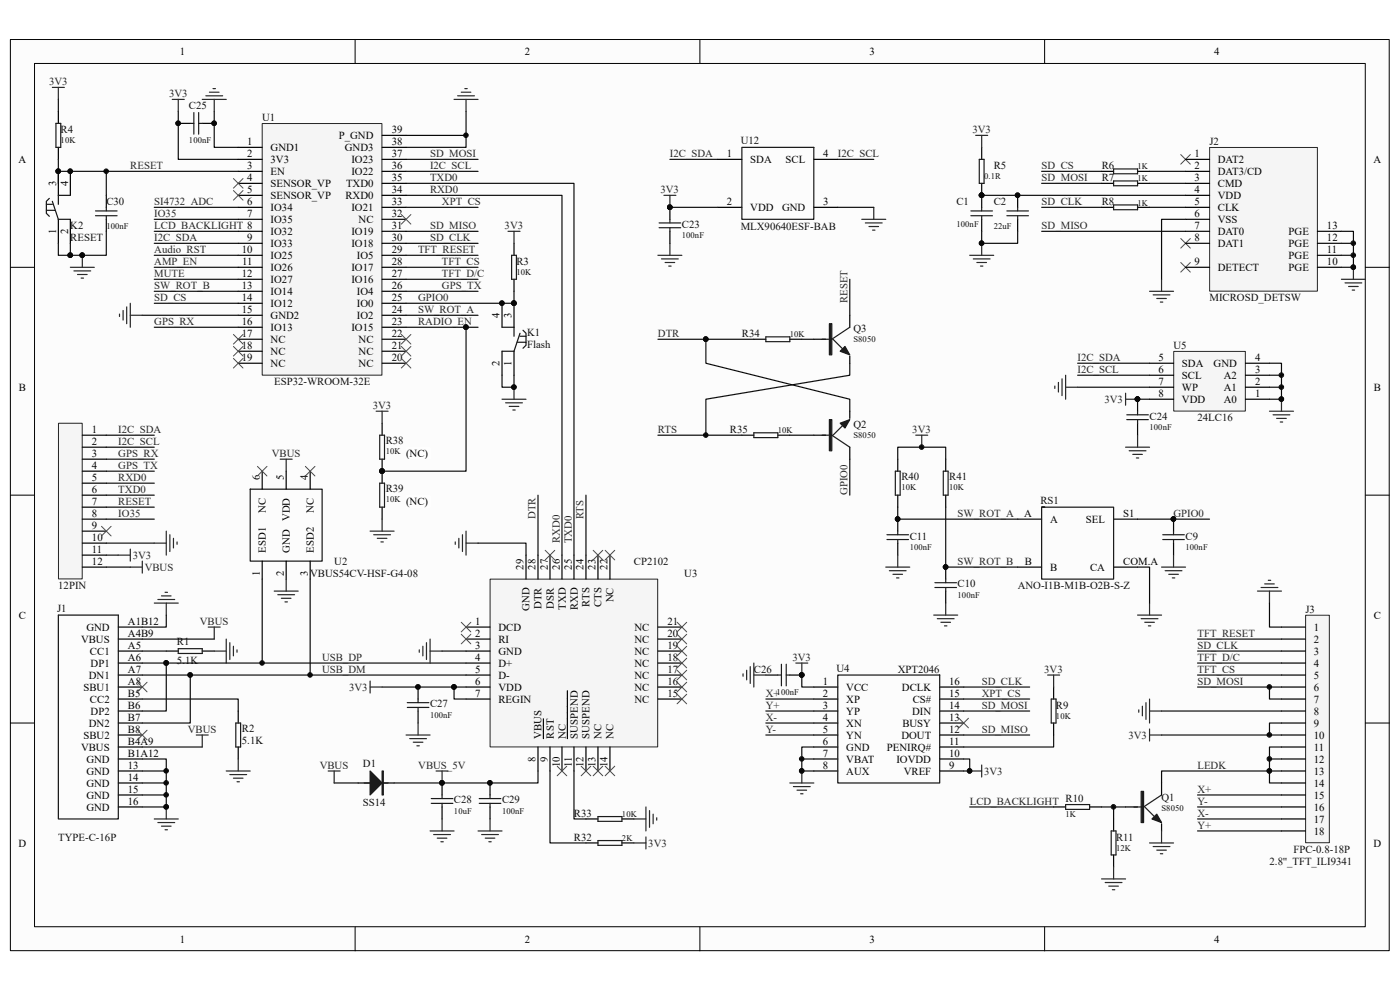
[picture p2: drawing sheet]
<svg xmlns="http://www.w3.org/2000/svg" width="297mm" height="210mm" viewBox="0 0 297 210" stroke-linecap="round" stroke-linejoin="round" font-family="sans-serif">
<path d="M2.2 8.4h292.5v193.3h-292.5z" fill="#fcfcfc"/>
<path d="M2.2 8.4h292.5v193.3h-292.5z" fill="none" stroke="#000" stroke-width=".21"/>
<path d="M7.4 13.5h282.2v183.1h-282.2z" fill="#fcfcfc"/>
<g fill="none" stroke="#000" stroke-width=".21">
<path d="M7.3 13.5h282.3v183.1h-282.3zM75.3 8.4v5.1M148.5 8.4v5.1M221.6 8.4v5.1M2.2 56.7h5.1M289.7 56.7h5.1M2.2 105h5.1M289.7 105h5.1M2.2 153.4h5.1M289.7 153.4h5.1M75.3 196.6v5.1M148.5 196.6v5.1"/>
<path d="M221.6 196.6v5.1"/>
</g>
<g fill="none" stroke="#262626" stroke-width=".25">
<path d="M11.1 18.5h2.5M12.4 18.5v2.6M44.4 19.6h2.1M45.2 18.8h.5M36.5 21.1h2.6M37.8 21.1v2.5M42.9 21.1h5.1M43.7 20.3h3.5M45.5 21.1v2.5M14.9 56.7h5.1M15.7 57.5h3.5M16.4 58.2h2.1"/>
<path d="M17.2 59h.5M17.5 54.2v2.5M107.8 49.1h2.5M109 49.1v2.5M59.4 97.4h2.6M60.7 97.4v2.6M106.5 84.7h5.1M107.3 85.5h3.5M108 86.2h2.1M108.8 87h.5M109 82.1v2.6M32.7 127.9h5.1"/>
<path d="M33.5 127.2h3.6M34.3 126.4h2M35 125.7h.5M35.3 127.9v2.6M44.2 133h2.5M45.5 133v2.6M45.5 138.1h2.5M48 135.6v5.1M48.8 136.3v3.6M49.5 137.1v2M50.3 137.9v.5M58.2 125.4h5.1"/>
<path d="M58.9 126.2h3.6M59.7 126.9h2M60.5 127.7h.5M60.7 122.9v2.5M41.6 155.9h2.6M42.9 155.9v2.6M32.7 173.7h5.1M33.5 174.5h3.6M34.3 175.3h2M35 176h.5M35.3 171.2v2.5M48 163.6h5.1"/>
<path d="M48.8 164.3h3.5M49.5 165.1h2.1M50.3 165.8h.5M50.5 161v2.6"/>
</g>
<g fill="#0e0e0e" stroke="#0e0e0e" stroke-width=".21">
<circle cx="35.2" cy="171.2" r=".48"/>
<circle cx="55.6" cy="140.6" r=".48"/>
<circle cx="35.2" cy="163.5" r=".48"/>
<circle cx="35.2" cy="166.1" r=".48"/>
<circle cx="35.2" cy="168.6" r=".48"/>
<circle cx="65.8" cy="143.2" r=".48"/>
<circle cx="12.4" cy="36.3" r=".48"/>
<circle cx="14.9" cy="36.3" r=".48"/>
<circle cx="109" cy="82.1" r=".48"/>
<circle cx="109" cy="64.3" r=".48"/>
<circle cx="106.5" cy="64.3" r=".48"/>
<circle cx="17.4" cy="54.1" r=".48"/>
</g>
<path d="M9.8 43.3h1.3M9.8 44.6h1.9M10.5 42.1l-.7 .6v2.6l.7 .6M11.1 42.7l1.3 3.8h2.5M14.9 41.4h-2.5v1.9M106.5 69.4h2.5v1.9M109.7 72.6h1.9M110.3 70.7l-1.3 3.8h-2.5M110.3 71.3h1.3M111 70.1l.6 .6v2.5l-.6 .7M53.1 103.8h15.2v15.2h-15.2zM12.4 130.5h12.7v43.2h-12.7z" fill="none" stroke="#151515" stroke-width=".25"/>
<g fill="none" stroke="#000" stroke-width=".25">
<path d="M12.4 23.6v2.6M12.4 31.3v2.5M12.4 36.4v5M14.9 36.4v5M12.4 46.5v5.1M14.9 46.5v5.1M109 51.6v2.6M109 59.2v2.6M106.5 64.3v5.1M106.5 74.5v5.1M109 64.3v5.1M109 74.5v5.1"/>
<path d="M55.6 100v3.8M60.7 100v3.8M65.8 100v3.8M55.6 119v3.9M60.7 119v3.9M65.8 119v3.9M25.1 133h5.1M25.1 135.6h5.1M25.1 138.1h5.1M35.3 138.1h2.5M42.9 138.1h2.6M25.1 140.7h5.1"/>
<path d="M25.1 143.2h5.1M25.1 145.7h5.1M25.1 148.3h5.1M25.1 150.8h5.1M25.1 153.4h5.1M25.1 155.9h5.1M25.1 158.5h5.1M50.5 150.8v2.6M50.5 158.5v2.5M25.1 161h5.1M25.1 163.6h5.1M25.1 166.1h5.1"/>
<path d="M25.1 168.6h5.1M25.1 171.2h5.1"/>
</g>
<g fill="none" stroke="#0e0e0e" stroke-width=".25">
<path d="M12.4 36.4h38.1M37.8 23.6v10.2h12.7M45.5 23.6v7.7h5M30.2 138.1h5.1M30.2 135.6h15.3M35.3 130.5v2.5h-5.1M55.6 122.9v17.8M65.8 122.9v20.3M30.2 148.3h20.3v2.5M30.2 158.5h12.7M30.2 161h5.1v10.2h-5.1M30.2 163.6h5.1"/>
<path d="M30.2 166.1h5.1M30.2 168.6h5.1"/>
</g>
<path d="M54.6 98.9l2 2.1M56.6 98.9l-2 2.1M64.8 98.9l2 2.1M66.8 98.9l-2 2.1M29.2 154.9l2 2M29.2 144.7l2 2.1M31.2 154.9l-2 2M31.2 144.7l-2 2.1" fill="none" stroke="#4c4c4c" stroke-width=".21"/>
<path d="M11.9 26.2h1v5.1h-1zM108.5 54.2h1.1v5h-1.1zM37.8 137.6h5.1v1h-5.1zM50 153.4h1v5.1h-1z" fill="none" stroke="#1c1c1c" stroke-width=".25"/>
<path d="M277 130.6h5v48.2h-5z" fill="#f5f5f5"/>
<path d="M277 130.5h5v48.3h-5z" fill="none" stroke="#262626" stroke-width=".21"/>
<g fill="none" stroke="#000" stroke-width=".25">
<path d="M37.8 26.2h2.6M42.9 26.2h2.6M208.3 31.3v2.5M208.3 38.9v5.1M233.7 38.9h2.5M233.7 36.4h2.5M241.3 38.9h2.6M241.3 36.4h2.6M142.1 44v2.5M142.1 49.1v2.5M208.3 46.5v2.6M215.9 41.4v2.6"/>
<path d="M215.9 46.5v2.6M233.7 44h2.5M241.3 44h2.6M271.9 133h5.1M271.9 135.6h5.1M271.9 138.1h5.1M162.5 143.2h2.5M167.6 143.2h2.5M172.6 145.7h5.1M172.6 148.3h5.1M172.6 150.8h5.1M172.6 153.4h5.1"/>
<path d="M172.6 155.9h5.1M172.6 158.5h5.1M199.4 145.7h5M199.4 148.3h5M199.4 150.8h5M199.4 153.4h5M199.4 155.9h5M199.4 158.5h5M223.5 145.7v2.6M223.5 153.4v2.5M271.9 140.7h5.1M271.9 143.2h5.1"/>
<path d="M271.9 145.7h5.1M271.9 148.3h5.1M271.9 150.8h5.1M271.9 153.4h5.1M271.9 155.9h5.1M271.9 158.5h5.1M172.6 161h5.1M172.6 163.6h5.1M199.4 161h5M199.4 163.6h5M223.5 171.2h2.6M231.2 171.2h2.5"/>
<path d="M236.2 173.7v2.6M238.8 171.2h2.5M246.4 166.1v2.5M246.4 174.8v1.5M271.9 161h5.1M271.9 163.6h5.1M271.9 166.1h5.1M271.9 168.6h5.1M271.9 171.2h5.1M271.9 173.7h5.1M271.9 176.3h5.1M236.2 181.4v2.5"/>
</g>
<g fill="none" stroke="#0e0e0e" stroke-width=".25">
<path d="M221 38.9h12.7M221 36.4h12.7M243.9 38.9h7.6M243.9 36.4h7.6M32.7 51.6h17.8M32.7 44h17.8M32.7 56.7h17.8M208.3 49.1v2.5h7.6v-2.5M208.3 41.4h43.2M221 49.1h30.5M221 44h12.7M243.9 44h7.6"/>
<path d="M32.7 64.3h17.8M254.1 135.6h17.8M254.1 138.1h17.8M269.3 127.9v5.1h2.6M30.2 143.2h10.2v10.2h-10.2M162.5 150.8h10.1M162.5 155.9h10.1M162.5 148.3h10.1M162.5 153.4h10.1M170.1 143.2v2.5h2.5M172.6 158.5h-2.5v5.1h2.5M204.4 145.7h14"/>
<path d="M204.4 150.8h14M204.4 155.9h14M204.4 148.3h14M223.5 155.9v2.6h-19.1M246.4 150.8h25.5M246.4 155.9h25.5M254.1 140.7h17.8M254.1 143.2h17.8M254.1 145.7h17.8M269.3 145.7v2.6h2.6M271.9 153.4h-2.6v2.5M271.9 158.5h-2.6v7.6h2.6"/>
<path d="M170.1 161h2.5M204.4 161h1.3v2.6h-1.3M205.7 171.2h17.8M233.7 171.2h5.1M236.2 171.2v2.5M254.1 168.6h17.8M254.1 171.2h17.8M254.1 173.7h17.8M254.1 176.3h17.8M269.3 161h2.6M271.9 163.6h-25.5v2.5"/>
</g>
<g fill="none" stroke="#262626" stroke-width=".25">
<path d="M97.9 19.6h2M98.6 18.8h.5M96.3 21.1h5.1M97.1 20.3h3.6M98.9 21.1v2.5M207 28.7h2.5M208.3 28.7v2.6M139.6 54.2h5.1M140.3 54.9h3.6M141.1 55.7h2M141.9 56.4h.5M142.1 51.6v2.6"/>
<path d="M205.7 54.2h5.1M206.5 54.9h3.5M207.2 55.7h2.1M208 56.4h.5M208.3 51.6v2.6M246.4 59.2v2.6M243.9 61.8h5.1M244.6 62.6h3.6M245.4 63.3h2M246.2 64.1h.5M266.8 125.4h5.1M267.5 124.6h3.6"/>
<path d="M268.3 123.9h2M269.1 123.1h.5M269.3 125.4v2.5M168.8 140.7h2.6M170.1 140.7v2.5M222.3 143.2h2.5M223.5 143.2v2.5M241.6 150.6v.5M242.4 149.8v2.1M243.1 149.1v3.5M243.9 148.3v5.1M243.9 154.7v2.5"/>
<path d="M243.9 150.8h2.5M243.9 155.9h2.5M167.6 166.1h5M168.3 166.9h3.6M169.1 167.6h2M169.8 168.4h.6M170.1 163.6v2.5M205.7 163.6h2.6M208.3 162.3v2.5M243.9 178.8h5.1M244.6 179.6h3.6M246.4 176.3v2.5"/>
<path d="M233.7 186.5h5.1M234.5 187.2h3.5M235.2 188h2.1M236 188.7h.5M236.2 183.9v2.6M245.4 180.3h2M246.2 181.1h.5"/>
</g>
<g fill="#0e0e0e" stroke="#0e0e0e" stroke-width=".21">
<circle cx="269.3" cy="145.7" r=".48"/>
<circle cx="269.3" cy="155.9" r=".48"/>
<circle cx="269.3" cy="163.5" r=".48"/>
<circle cx="269.3" cy="161" r=".48"/>
<circle cx="236.2" cy="171.2" r=".48"/>
<circle cx="208.2" cy="41.4" r=".48"/>
<circle cx="215.9" cy="41.4" r=".48"/>
<circle cx="208.2" cy="51.6" r=".48"/>
<circle cx="205.7" cy="163.5" r=".48"/>
<circle cx="170.1" cy="163.5" r=".48"/>
<circle cx="170.1" cy="161" r=".48"/>
<circle cx="170.1" cy="143.2" r=".48"/>
<circle cx="142.1" cy="44" r=".48"/>
<circle cx="45.4" cy="26.2" r=".48"/>
<circle cx="37.8" cy="26.2" r=".48"/>
<circle cx="40.3" cy="143.2" r=".48"/>
</g>
<g fill="none" stroke="#1c1c1c" stroke-width=".25">
<path d="M40.4 26.2h.7M41.1 23.9v4.6M42.1 26.2h.8M42.1 23.9v4.6M207.8 33.8h1v5.1h-1zM236.2 38.4h5.1v1h-5.1zM236.2 35.8h5.1v1.1h-5.1zM139.8 47.3h4.6M139.8 48.3h4.6M142.1 46.5v.8M142.1 48.3v.8M206 45.8h4.6"/>
<path d="M206 44.7h4.6M208.3 44v.7M208.3 45.8v.7M213.6 45.8h4.6M213.6 44.7h4.6M215.9 44v.7M215.9 45.8v.7M236.2 43.5h5.1v1h-5.1zM165 143.2h.8M165.8 140.9v4.6M166.8 143.2h.8M166.8 140.9v4.6"/>
<path d="M223 148.3h1v5.1h-1zM226.1 170.7h5.1v1h-5.1zM235.7 176.3h1.1v5.1h-1.1zM242.9 171.2l2.3 2.3M246.4 168.6l-3.8 2.6h-2"/>
</g>
<g fill="#1c1c1c" stroke="#1c1c1c" stroke-width=".25">
<path d="M245.4 172.7l1 1.8-2-.8z"/>
<path d="M242.1 167.9h.5v6.6h-.5z" fill-rule="evenodd"/>
</g>
<path d="M250.5 32.8l2 2M252.5 32.8l-2 2M250.5 50.6l2 2M250.5 55.7l2 2M252.5 50.6l-2 2M252.5 55.7l-2 2M203.4 152.4l2.1 2M205.5 152.4l-2.1 2" fill="none" stroke="#4c4c4c" stroke-width=".21"/>
<path d="M177.7 143.2h21.7v22.9h-21.7z" fill="none" stroke="#151515" stroke-width=".25"/>
<path d="M104 122.9h35.5v35.6h-35.5z" fill="#f5f5f5"/>
<path d="M104 122.9h35.5v35.6h-35.5z" fill="none" stroke="#262626" stroke-width=".21"/>
<g fill="none" stroke="#000" stroke-width=".25">
<path d="M159.9 72h2.6M167.6 72h2.5M172.6 72h2.6M180.3 66.9v2.5M180.3 75.5v1.6M157.4 92.3h2.5M165 92.3h2.6M172.6 92.3h2.6M180.3 87.2v1.6M180.3 94.9v2.5M111.6 117.8v5.1M114.1 117.8v5.1"/>
<path d="M116.7 117.8v5.1M119.2 117.8v5.1M121.8 117.8v5.1M124.3 117.8v5.1M126.9 117.8v5.1M129.4 117.8v5.1M98.9 133h5.1M98.9 135.6h5.1M98.9 138.1h5.1M139.6 133h5.1M139.6 135.6h5.1M139.6 138.1h5.1"/>
<path d="M88.7 145.7v2.6M88.7 150.8v2.6M98.9 140.7h5.1M98.9 143.2h5.1M98.9 145.7h5.1M98.9 148.3h5.1M114.1 158.5v5.1M115.3 152.5v4.2M116.7 158.5v5.1M119.2 158.5v5.1M120.4 146.5v10.2M121.8 158.5v5.1"/>
<path d="M124.3 158.5v5.1M126.9 158.5v5.1M129.4 158.5v5.1M139.6 140.7h5.1M139.6 143.2h5.1M139.6 145.7h5.1M139.6 148.3h5.1M76 166.1h2.5M81.1 166.1h2.5M93.8 166.1v2.5M93.8 171.2v2.5M104 166.1v2.5"/>
<path d="M104 171.2v2.5M124.3 178.8h2.6M124.3 173.7h2.6M131.9 178.8h2.6M131.9 173.7h2.6"/>
</g>
<g fill="none" stroke="#0e0e0e" stroke-width=".25">
<path d="M12.4 33.8v5.1M86.2 38.9h35.6v78.9M86.2 28.7h12.7M86.2 33.8h15.2M98.9 23.6v7.7h-12.7M86.2 41.4h33v76.4M86.2 49.1h15.2M86.2 51.6h15.2M180.3 59.2v7.7M109 61.8v2.5h-22.8M170.1 72h2.5M139.6 92.3h17.8"/>
<path d="M167.6 92.3h5M180.3 97.4v7.6M101.4 115.2h10.2v2.6M114.1 105v12.8M124.3 105v12.8M93.8 138.1h5.1M30.2 140.7h68.7M35.3 140.7v10.1h-5.1M40.4 143.2h58.5M81.1 145.7h17.8M96.3 145.7v2.6h2.6M70.9 166.1h5.1"/>
<path d="M114.1 163.6v2.5h-30.5M116.7 163.6v15.2h7.6M121.8 163.6v10.1h2.5"/>
</g>
<g fill="#0e0e0e" stroke="#0e0e0e" stroke-width=".21">
<circle cx="40.3" cy="143.2" r=".48"/>
<circle cx="35.2" cy="140.6" r=".48"/>
<circle cx="96.3" cy="145.7" r=".48"/>
<circle cx="88.7" cy="145.7" r=".48"/>
<circle cx="103.9" cy="166.1" r=".48"/>
<circle cx="93.8" cy="166.1" r=".48"/>
<circle cx="109" cy="64.3" r=".48"/>
<circle cx="98.8" cy="28.7" r=".48"/>
</g>
<g fill="none" stroke="#262626" stroke-width=".25">
<path d="M96.6 115v.5M97.3 114.2v2M98.1 113.4v3.6M98.9 112.7v5.1M98.9 115.2h2.5M89 137.9v.5M89.7 137.1v2M90.5 136.3v3.6M91.2 135.6v5.1M91.2 138.1h2.6M78.5 144.5v2.5M78.5 145.7h2.6"/>
<path d="M86.2 155.9h5M86.9 156.7h3.6M87.7 157.5h2M88.4 158.2h.6M88.7 153.4v2.5M157.6 142.9v.6M158.4 142.2v2M159.2 141.4v3.6M159.9 140.7v5M159.9 143.2h2.6M69.6 163.6h2.6M70.9 163.6v2.5"/>
<path d="M91.2 176.3h5.1M92 177h3.6M92.5 163.6h2.6M92.8 177.8h2M93.5 178.6h.5M93.8 163.6v2.5M93.8 173.7v2.6M101.4 176.3h5.1M102.2 177h3.5M102.9 177.8h2.1M103.7 178.6h.5M104 173.7v2.6"/>
<path d="M134.5 178.8h2.5M134.5 173.7h2.5M137 171.2v5.1M137 177.5v2.6M137.8 172v3.5M138.6 172.7v2.1M139.3 173.5v.5"/>
</g>
<g fill="none" stroke="#1c1c1c" stroke-width=".25">
<path d="M162.5 71.5h5.1v1h-5.1zM176.7 72l2.3 2.3M180.3 69.4l-3.8 2.6h-2.1M159.9 91.8h5.1v1h-5.1zM174.4 92.3h2.1l3.8 2.6M179 90l-2.3 2.3M86.4 150.1h4.6M86.4 149.1h4.6M88.7 148.3v.8M88.7 150.1v.7M77.2 166.1h5.1M91.5 170.4h4.6"/>
<path d="M91.5 169.4h4.6M93.8 168.6v.8M93.8 170.4v.8M101.7 170.4h4.6M101.7 169.4h4.6M104 168.6v.8M104 170.4v.8M126.9 178.3h5v1h-5zM126.9 173.2h5v1h-5z"/>
</g>
<g fill="#1c1c1c" stroke="#1c1c1c" stroke-width=".25">
<path d="M78.5 163.6l2.6 2.5-2.6 2.5z"/>
<path d="M178.2 89.8l2.1-.8-1 1.8z"/>
<path d="M178.2 74.5l1.1-1 1 1.8z"/>
<path d="M81.1 163.6h.2v5h-.2z" fill-rule="evenodd"/>
<path d="M176 89h.5v6.6h-.5z" fill-rule="evenodd"/>
<path d="M176 68.7h.5v6.6h-.5z" fill-rule="evenodd"/>
</g>
<g fill="none" stroke="#4c4c4c" stroke-width=".21">
<path d="M115.7 116.7l2 2.1M117.7 116.7l-2 2.1M125.8 116.7l2.1 2.1M127.9 116.7l-2.1 2.1M128.4 116.7l2 2.1M130.4 116.7l-2 2.1M97.9 132l2 2M97.9 134.6l2 2M99.9 132l-2 2M99.9 134.6l-2 2M143.6 132l2.1 2M143.6 134.6l2.1 2"/>
<path d="M143.6 137.1l2.1 2M143.6 139.6l2.1 2.1M145.7 137.1l-2.1 2M145.7 132l-2.1 2M145.7 134.6l-2.1 2M145.7 139.6l-2.1 2.1M143.6 142.2l2.1 2M143.6 144.7l2.1 2.1M143.6 147.3l2.1 2M145.7 142.2l-2.1 2M145.7 144.7l-2.1 2.1M145.7 147.3l-2.1 2"/>
<path d="M118.2 162.5l2 2.1M120.2 162.5l-2 2.1M123.3 162.5l2 2.1M125.3 162.5l-2 2.1M125.8 162.5l2.1 2.1M127.9 162.5l-2.1 2.1M128.4 162.5l2 2.1M130.4 162.5l-2 2.1"/>
</g>
<path d="M55.7 26.2h25.3v53.4h-25.3z" fill="#f5f5f5"/>
<path d="M55.6 26.2h25.4v53.4h-25.4z" fill="none" stroke="#262626" stroke-width=".21"/>
<g fill="none" stroke="#000" stroke-width=".25">
<path d="M50.5 31.3h5.1M50.5 33.8h5.1M50.5 36.4h5.1M50.5 38.9h5.1M81.1 31.3h5.1M81.1 33.8h5.1M81.1 36.4h5.1M81.1 38.9h5.1M81.1 28.7h5.1M50.5 41.4h5.1M50.5 44h5.1M50.5 46.5h5.1"/>
<path d="M50.5 49.1h5.1M50.5 51.6h5.1M50.5 54.2h5.1M50.5 56.7h5.1M50.5 59.2h5.1M81.1 41.4h5.1M81.1 44h5.1M81.1 46.5h5.1M81.1 49.1h5.1M81.1 51.6h5.1M81.1 54.2h5.1M81.1 56.7h5.1"/>
<path d="M81.1 59.2h5.1M50.5 61.8h5.1M50.5 64.3h5.1M50.5 66.9h5.1M50.5 69.4h5.1M50.5 72h5.1M50.5 74.5h5.1M50.5 77.1h5.1M81.1 61.8h5.1M81.1 64.3h5.1M81.1 66.9h5.1M81.1 69.4h5.1"/>
<path d="M81.1 72h5.1M81.1 74.5h5.1M81.1 77.1h5.1"/>
</g>
<path d="M86.2 36.4h15.2M32.7 59.2h17.8M32.7 49.1h17.8M86.2 56.7h15.2M86.2 59.2h15.2M86.2 54.2h15.2M86.2 44h15.2M32.7 69.4h17.8M86.2 61.8h15.2" fill="none" stroke="#0e0e0e" stroke-width=".25"/>
<path d="M85.1 45.5l2.1 2M87.2 45.5l-2.1 2" fill="none" stroke="#4c4c4c" stroke-width=".21"/>
<path d="M249 74.6h15.2v12.6h-15.2z" fill="#f5f5f5"/>
<path d="M249 74.5h15.2v12.7h-15.2z" fill="none" stroke="#262626" stroke-width=".21"/>
<g fill="none" stroke="#000" stroke-width=".25">
<path d="M152.3 33.8h5.1M172.6 33.8h5.1M152.3 44h5.1M172.6 44h5.1M243.9 79.6h5.1M243.9 77.1h5.1M264.2 79.6h5.1M264.2 77.1h5.1M241.3 84.7v2.5M241.3 89.8v2.5M243.9 84.7h5.1M243.9 82.1h5.1"/>
<path d="M264.2 84.7h5.1M264.2 82.1h5.1M190.5 110.1v2.6M190.5 115.2v2.6M249 110.1v2.6M249 115.2v2.6M200.6 120.3v2.6M200.6 125.4v2.5"/>
</g>
<g fill="none" stroke="#0e0e0e" stroke-width=".25">
<path d="M142.1 33.8h10.2M177.7 33.8h7.7M142.1 44h10.2M177.7 44h7.7M30.2 66.9h20.3M32.7 61.8h17.8M86.2 66.9h15.2M106.5 79.6v2.5h2.5v-2.5M139.6 72h20.3M149.8 72v5.1l30.5 7.6v2.5M180.3 77.1v2.5l-30.5 5.1v7.6M228.6 79.6h15.3"/>
<path d="M228.6 77.1h15.3M269.3 77.1h2.6v7.6h-2.6M269.3 79.6h2.6M22.6 92.3h10.1M22.6 100h10.1M22.6 97.4h10.1M22.6 94.9h10.1M228.6 82.1h15.3M241.3 84.7h2.6M269.3 82.1h2.6M22.6 117.8h2.5M22.6 115.2h10.1"/>
<path d="M22.6 107.6h10.1M22.6 105h10.1M22.6 102.5h10.1M241.3 110.1h15.3M22.6 120.3h5"/>
</g>
<g fill="#0e0e0e" stroke="#0e0e0e" stroke-width=".21">
<circle cx="271.8" cy="84.7" r=".48"/>
<circle cx="271.8" cy="82.1" r=".48"/>
<circle cx="271.8" cy="79.6" r=".48"/>
<circle cx="241.3" cy="84.7" r=".48"/>
<circle cx="248.9" cy="110.1" r=".48"/>
<circle cx="190.4" cy="110.1" r=".48"/>
<circle cx="200.6" cy="120.3" r=".48"/>
<circle cx="149.7" cy="92.3" r=".48"/>
<circle cx="149.7" cy="71.9" r=".48"/>
<circle cx="109" cy="82.1" r=".48"/>
<circle cx="142.1" cy="44" r=".48"/>
</g>
<g fill="none" stroke="#262626" stroke-width=".25">
<path d="M140.8 41.4h2.6M142.1 41.4v2.6M182.8 46.5h5.1M183.6 47.3h3.6M184.4 48.1h2M185.1 48.8h.5M185.4 44v2.5M25.4 66.6v.5M26.1 65.9v2M26.9 65.1v3.6M27.6 64.3v5.1M27.6 66.9h2.6"/>
<path d="M226.1 79.6v5.1M223.8 81.9v.5M224.5 81.1v2.1M225.3 80.4v3.5M226.1 82.1h2.5M238.8 83.4v2.6M238.8 84.7h2.5M238.8 94.9h5.1M239.6 95.6h3.5M240.3 96.4h2.1M241.1 97.2h.5M241.3 92.3v2.6"/>
<path d="M269.3 87.2h5.1M270.1 88h3.5M270.8 88.8h2.1M271.6 89.5h.5M271.9 84.7v2.5M25.1 117.8h2.5M27.6 116.5v2.5M30.2 119v2.6M32.7 115.2h2.6M35.3 112.7v5.1M36 113.4v3.6M36.8 114.2v2"/>
<path d="M37.6 115v.5M190.5 117.8v2.5M249 117.8v2.5M27.6 120.3h2.6M187.9 120.3h5.1M188.7 121.1h3.5M189.4 121.8h2.1M190.2 122.6h.5M198.1 130.5h5.1M198.9 131.2h3.5M199.6 132h2M200.4 132.8h.5"/>
<path d="M200.6 127.9v2.6M241.3 130.5h5.1M242.1 131.2h3.6M242.9 132h2M243.6 132.8h.5M243.9 127.9v2.6M246.4 120.3h5.1M247.2 121.1h3.5M248 121.8h2M248.7 122.6h.5"/>
</g>
<g fill="none" stroke="#1c1c1c" stroke-width=".25">
<path d="M239 88h4.6M239 89h4.6M241.3 87.2v.8M241.3 89v.8M188.2 114.5h4.5M188.2 113.4h4.5M190.5 112.7v.7M190.5 114.5v.7M246.7 114.5h4.6M246.7 113.4h4.6M249 112.7v.7M249 114.5v.7"/>
<path d="M198.3 124.6h4.6M198.3 123.6h4.6M200.6 122.9v.7M200.6 124.6v.8"/>
</g>
<g fill="none" stroke="#4c4c4c" stroke-width=".21">
<path d="M49.5 37.9l2.1 2M51.6 37.9l-2.1 2M49.5 40.4l2.1 2.1M51.6 40.4l-2.1 2.1M49.5 71l2.1 2M49.5 73.5l2.1 2M49.5 76l2.1 2.1M51.6 71l-2.1 2M51.6 73.5l-2.1 2M51.6 76l-2.1 2.1M85.1 71l2.1 2M85.1 73.5l2.1 2"/>
<path d="M85.1 76l2.1 2.1M87.2 71l-2.1 2M87.2 73.5l-2.1 2M87.2 76l-2.1 2.1"/>
</g>
<path d="M157.4 31.3h15.2v15.2h-15.2z" fill="none" stroke="#151515" stroke-width=".25"/>
<path d="M256.7 31.3h22.8v30.5h-22.8z" fill="#f5f5f5"/>
<path d="M256.6 31.3h22.9v30.5h-22.9z" fill="none" stroke="#262626" stroke-width=".21"/>
<g fill="none" stroke="#000" stroke-width=".25">
<path d="M251.5 33.8h5.1M251.5 36.4h5.1M251.5 38.9h5.1M251.5 41.4h5.1M251.5 44h5.1M251.5 46.5h5.1M251.5 49.1h5.1M251.5 51.6h5.1M251.5 56.7h5.1M279.5 49.1h5.1M279.5 51.6h5.1M279.5 56.7h5.1"/>
<path d="M279.5 54.2h5.1M81.1 89.8v2.5M81.1 97.4v5.1M81.1 107.6v2.5"/>
</g>
<path d="M32.7 54.2h17.8M251.5 46.5h-5.1v12.7M284.6 49.1h2.5v7.6h-2.5M284.6 54.2h2.5M284.6 51.6h2.5M86.2 69.4h15.2M98.9 69.4v30.6h-17.8" fill="none" stroke="#0e0e0e" stroke-width=".25"/>
<g fill="#0e0e0e" stroke="#0e0e0e" stroke-width=".21">
<circle cx="287.1" cy="56.7" r=".48"/>
<circle cx="287.1" cy="54.1" r=".48"/>
<circle cx="287.1" cy="51.6" r=".48"/>
<circle cx="81" cy="99.9" r=".48"/>
<circle cx="98.8" cy="69.4" r=".48"/>
</g>
<path d="M284.6 59.2h5.1M287.1 56.7v2.5M285.3 60h3.6M286.1 60.8h2M286.9 61.5h.5M79.8 87.2h2.5M81.1 87.2v2.6M78.5 112.7h5.1M79.3 113.4h3.5M80 114.2h2.1M80.8 115h.5M81.1 110.1v2.6" fill="none" stroke="#262626" stroke-width=".25"/>
<path d="M80.6 92.3h1v5.1h-1zM80.6 102.5h1v5.1h-1z" fill="none" stroke="#1c1c1c" stroke-width=".25"/>
<path d="M86.2 94.9h5v2.5h-5z" fill="#fefefe"/>
<path d="M86.2 94.9h5v2.5h-5z" fill="none" stroke="#fefefe" stroke-width=".21"/>
<path d="M86.2 105.1h5v2.5h-5z" fill="#fefefe"/>
<path d="M86.2 105.1h5v2.5h-5z" fill="none" stroke="#fefefe" stroke-width=".21"/>
<path d="M190.5 97.4v2.6M200.6 97.4v2.6M190.5 105v2.6M200.6 105v2.6M215.9 110.1h5.1M236.2 110.1h5.1M215.9 120.3h5.1M236.2 120.3h5.1" fill="none" stroke="#000" stroke-width=".25"/>
<path d="M221 107.6h15.2v15.3h-15.2v-15.3h.6" fill="none" stroke="#151515" stroke-width=".25"/>
<path d="M190.5 97.4v-2.5h10.1v2.5M190.5 107.6v2.5h25.4M200.6 107.6v12.7h15.3M241.3 120.3h2.6v7.6" fill="none" stroke="#0e0e0e" stroke-width=".25"/>
<path d="M189.9 100h1.1v5h-1.1zM200.1 100h1v5h-1z" fill="none" stroke="#1c1c1c" stroke-width=".25"/>
<g fill="#0e0e0e" stroke="#0e0e0e" stroke-width=".21">
<circle cx="190.4" cy="110.1" r=".48"/>
<circle cx="200.6" cy="120.3" r=".48"/>
<circle cx="195.5" cy="94.8" r=".48"/>
</g>
<path d="M194.3 92.3h2.5M195.5 92.3v2.6" fill="none" stroke="#262626" stroke-width=".25"/>
<path d="M12.4 89.8h5v33h-5z" fill="#f5f5f5"/>
<path d="M12.4 89.8h5v33h-5z" fill="none" stroke="#262626" stroke-width=".21"/>
<g fill="none" stroke="#000" stroke-width=".25">
<path d="M22.6 41.4v2.6M22.6 46.5v2.6M17.5 92.3h5.1M17.5 94.9h5.1M17.5 97.4h5.1M17.5 100h5.1M17.5 102.5h5.1M17.5 105h5.1M17.5 107.6h5.1M17.5 110.1h5.1M17.5 112.7h5.1M17.5 115.2h5.1"/>
<path d="M17.5 117.8h5.1M17.5 120.3h5.1"/>
</g>
<path d="M12.4 21.1v2.5M22.6 36.4v5M12.4 51.6v2.6h2.5M14.9 51.6v2.6M22.6 49.1v5.1h-7.7M32.7 46.5h17.8M22.6 110.1h10.1" fill="none" stroke="#0e0e0e" stroke-width=".25"/>
<path d="M21.5 111.7l2.1 2M23.6 111.7l-2.1 2" fill="none" stroke="#4c4c4c" stroke-width=".21"/>
<path d="M20.3 45.8h4.5M20.3 44.7h4.5M22.6 44v.7M22.6 45.8v.7" fill="none" stroke="#1c1c1c" stroke-width=".25"/>
<g fill="#0e0e0e" stroke="#0e0e0e" stroke-width=".21">
<circle cx="22.5" cy="36.3" r=".48"/>
<circle cx="14.9" cy="54.1" r=".48"/>
<circle cx="17.4" cy="54.1" r=".48"/>
</g>
<g font-size="2.3">
<text x="38.2" y="11.7">1</text>
<text x="111.3" y="11.7">2</text>
<text x="184.5" y="11.7">3</text>
<text x="257.6" y="11.7">4</text>
<text x="71.9" y="29.5">P_GND</text>
<text x="83.1" y="28.2">39</text>
<text x="3.9" y="34.6">A</text>
<text x="52.5" y="30.8">1</text>
<text x="52.5" y="33.3">2</text>
<text x="52.5" y="35.9">3</text>
<text x="57.4" y="32">GND1</text>
<text x="57.4" y="34.6">3V3</text>
<text x="73.2" y="32">GND3</text>
<text x="74.5" y="34.6">IO23</text>
<text x="83.1" y="35.9">36</text>
<text x="83.1" y="33.3">37</text>
<text x="83.1" y="30.8">38</text>
<text x="154.2" y="33.3">1</text>
<text x="159.2" y="34.6">SDA</text>
<text x="166.7" y="34.6">SCL</text>
<text x="174.7" y="33.3">4</text>
<text x="253.4" y="33.3">1</text>
<text x="253.4" y="35.9">2</text>
<text x="258.4" y="34.6">DAT2</text>
<text x="291.4" y="34.6">A</text>
<text x="11.9" y="39.4" transform="rotate(-90 11.9 39.4)">3</text>
<text x="14.4" y="39.4" transform="rotate(-90 14.4 39.4)">4</text>
<text x="52.5" y="38.4">4</text>
<text x="52.5" y="40.9">5</text>
<text x="57.4" y="37.1">EN</text>
<text x="57.4" y="39.7">SENSOR_VP</text>
<text x="73.4" y="39.7">TXD0</text>
<text x="74.5" y="37.1">IO22</text>
<text x="83.1" y="40.9">34</text>
<text x="83.1" y="38.4">35</text>
<text x="253.4" y="38.4">3</text>
<text x="253.4" y="40.9">4</text>
<text x="258.4" y="37.1">DAT3/CD</text>
<text x="258.4" y="39.7">CMD</text>
<text x="52.5" y="43.5">6</text>
<text x="52.5" y="46">7</text>
<text x="57.4" y="42.2">SENSOR_VP</text>
<text x="57.4" y="44.7">IO34</text>
<text x="57.4" y="47.3">IO35</text>
<text x="73.3" y="42.2">RXD0</text>
<text x="74.5" y="44.7">IO21</text>
<text x="76.1" y="47.3">NC</text>
<text x="83.1" y="46">32</text>
<text x="83.1" y="43.5">33</text>
<text x="154.2" y="43.5">2</text>
<text x="159.2" y="44.7">VDD</text>
<text x="165.9" y="44.7">GND</text>
<text x="174.7" y="43.5">3</text>
<text x="253.4" y="43.5">5</text>
<text x="253.4" y="46">6</text>
<text x="258.4" y="42.2">VDD</text>
<text x="258.4" y="44.7">CLK</text>
<text x="258.4" y="47.3">VSS</text>
<text x="11.9" y="49.7" transform="rotate(-90 11.9 49.7)">1</text>
<text x="14.4" y="49.7" transform="rotate(-90 14.4 49.7)">2</text>
<text x="51.3" y="53.7">10</text>
<text x="52.5" y="51.1">9</text>
<text x="57.4" y="49.8">IO32</text>
<text x="57.4" y="52.4">IO33</text>
<text x="74.5" y="52.4">IO18</text>
<text x="74.5" y="49.8">IO19</text>
<text x="83.1" y="53.7">29</text>
<text x="83.1" y="51.1">30</text>
<text x="83.1" y="48.6">31</text>
<text x="253.4" y="48.6">7</text>
<text x="253.4" y="51.1">8</text>
<text x="258.4" y="49.8">DAT0</text>
<text x="258.4" y="52.4">DAT1</text>
<text x="273.4" y="52.4">PGE</text>
<text x="273.4" y="49.8">PGE</text>
<text x="281.5" y="53.7">11</text>
<text x="281.5" y="51.1">12</text>
<text x="281.5" y="48.6">13</text>
<text x="51.3" y="58.8">12</text>
<text x="51.4" y="56.2">11</text>
<text x="57.4" y="54.9">IO25</text>
<text x="57.4" y="57.5">IO26</text>
<text x="74.5" y="57.5">IO17</text>
<text x="75.7" y="54.9">IO5</text>
<text x="83.1" y="58.8">27</text>
<text x="83.1" y="56.2">28</text>
<text x="253.4" y="56.2">9</text>
<text x="258.4" y="57.5">DETECT</text>
<text x="273.4" y="57.5">PGE</text>
<text x="273.4" y="54.9">PGE</text>
<text x="281.5" y="56.2">10</text>
<text x="51.3" y="61.3">13</text>
<text x="51.3" y="63.8">14</text>
<text x="57.4" y="60">IO27</text>
<text x="57.4" y="62.6">IO14</text>
<text x="57.4" y="65.1">IO12</text>
<text x="74.5" y="60">IO16</text>
<text x="75.7" y="65.1">IO0</text>
<text x="75.7" y="62.6">IO4</text>
<text x="83.1" y="63.8">25</text>
<text x="83.1" y="61.3">26</text>
<text x="51.3" y="66.4">15</text>
<text x="51.3" y="68.9">16</text>
<text x="51.3" y="71.5">17</text>
<text x="57.4" y="67.6">GND2</text>
<text x="57.4" y="70.2">IO13</text>
<text x="74.5" y="70.2">IO15</text>
<text x="75.7" y="67.6">IO2</text>
<text x="83.1" y="71.5">22</text>
<text x="83.1" y="68.9">23</text>
<text x="83.1" y="66.4">24</text>
<text x="106" y="67.4" transform="rotate(-90 106 67.4)">4</text>
<text x="108.5" y="67.4" transform="rotate(-90 108.5 67.4)">3</text>
<text x="51.3" y="74">18</text>
<text x="51.3" y="76.6">19</text>
<text x="57.4" y="72.7">NC</text>
<text x="57.4" y="75.3">NC</text>
<text x="57.4" y="77.9">NC</text>
<text x="76.1" y="77.9">NC</text>
<text x="76.1" y="75.3">NC</text>
<text x="76.1" y="72.7">NC</text>
<text x="83.1" y="76.6">20</text>
<text x="83.1" y="74">21</text>
<text x="106" y="77.7" transform="rotate(-90 106 77.7)">2</text>
<text x="108.5" y="77.7" transform="rotate(-90 108.5 77.7)">1</text>
<text x="245.8" y="76.6">5</text>
<text x="250.7" y="77.9">SDA</text>
<text x="257.5" y="77.9">GND</text>
<text x="266.3" y="76.6">4</text>
<text x="4" y="82.9">B</text>
<text x="245.8" y="81.7">7</text>
<text x="245.8" y="79.1">6</text>
<text x="250.7" y="82.9">WP</text>
<text x="250.7" y="80.4">SCL</text>
<text x="259.6" y="82.9">A1</text>
<text x="259.6" y="80.4">A2</text>
<text x="266.3" y="81.7">2</text>
<text x="266.3" y="79.1">3</text>
<text x="291.5" y="82.9">B</text>
<text x="245.8" y="84.2">8</text>
<text x="250.7" y="85.5">VDD</text>
<text x="259.6" y="85.5">A0</text>
<text x="266.3" y="84.2">1</text>
<text x="19.5" y="91.8">1</text>
<text x="19.5" y="94.4">2</text>
<text x="19.5" y="96.9">3</text>
<text x="19.5" y="99.4">4</text>
<text x="19.5" y="102">5</text>
<text x="55.1" y="101.7" transform="rotate(-90 55.1 101.7)">6</text>
<text x="60.2" y="101.7" transform="rotate(-90 60.2 101.7)">5</text>
<text x="65.3" y="101.7" transform="rotate(-90 65.3 101.7)">4</text>
<text x="86.1" y="96.9">(NC)</text>
<text x="19.5" y="104.6">6</text>
<text x="19.5" y="107.1">7</text>
<text x="86.1" y="107.1">(NC)</text>
<text x="19.5" y="109.6">8</text>
<text x="19.5" y="112.2">9</text>
<text x="56.4" y="108.8" transform="rotate(-90 56.4 108.8)">NC</text>
<text x="61.5" y="110.5" transform="rotate(-90 61.5 110.5)">VDD</text>
<text x="66.6" y="108.8" transform="rotate(-90 66.6 108.8)">NC</text>
<text x="217.3" y="109.6">A</text>
<text x="222.8" y="110.9">A</text>
<text x="230.4" y="110.9">SEL</text>
<text x="238.3" y="109.6">S1</text>
<text x="19.5" y="114.7">10</text>
<text x="19.5" y="117.3">11</text>
<text x="19.5" y="119.8">12</text>
<text x="56.4" y="117.3" transform="rotate(-90 56.4 117.3)">ESD1</text>
<text x="61.5" y="117.3" transform="rotate(-90 61.5 117.3)">GND</text>
<text x="66.6" y="117.3" transform="rotate(-90 66.6 117.3)">ESD2</text>
<text x="217.4" y="119.8">B</text>
<text x="238.3" y="119.8">COM.A</text>
<text x="55.1" y="122.2" transform="rotate(-90 55.1 122.2)">1</text>
<text x="60.2" y="122.2" transform="rotate(-90 60.2 122.2)">2</text>
<text x="65.3" y="122.2" transform="rotate(-90 65.3 122.2)">3</text>
<text x="111.1" y="120.8" transform="rotate(-90 111.1 120.8)">29</text>
<text x="113.6" y="120.8" transform="rotate(-90 113.6 120.8)">28</text>
<text x="116.2" y="120.8" transform="rotate(-90 116.2 120.8)">27</text>
<text x="118.7" y="120.8" transform="rotate(-90 118.7 120.8)">26</text>
<text x="121.3" y="120.8" transform="rotate(-90 121.3 120.8)">25</text>
<text x="123.8" y="120.8" transform="rotate(-90 123.8 120.8)">24</text>
<text x="126.4" y="120.8" transform="rotate(-90 126.4 120.8)">23</text>
<text x="128.9" y="120.8" transform="rotate(-90 128.9 120.8)">22</text>
<text x="222.8" y="121.1">B</text>
<text x="231.3" y="121.1">CA</text>
<text x="4" y="131.3">C</text>
<text x="112.4" y="129.6" transform="rotate(-90 112.4 129.6)">GND</text>
<text x="114.9" y="129.2" transform="rotate(-90 114.9 129.2)">DTR</text>
<text x="117.5" y="129.1" transform="rotate(-90 117.5 129.1)">DSR</text>
<text x="120" y="129.4" transform="rotate(-90 120 129.4)">TXD</text>
<text x="122.6" y="129.5" transform="rotate(-90 122.6 129.5)">RXD</text>
<text x="125.1" y="128.7" transform="rotate(-90 125.1 128.7)">RTS</text>
<text x="127.6" y="128.9" transform="rotate(-90 127.6 128.9)">CTS</text>
<text x="130.2" y="127.8" transform="rotate(-90 130.2 127.8)">NC</text>
<text x="291.5" y="131.3">C</text>
<text x="17.2" y="136.4">VBUS</text>
<text x="18.3" y="133.8">GND</text>
<text x="27.1" y="132.5">A1B12</text>
<text x="27.1" y="135.1">A4B9</text>
<text x="27.1" y="137.6">A5</text>
<text x="100.8" y="132.5">1</text>
<text x="100.8" y="135.1">2</text>
<text x="100.8" y="137.6">3</text>
<text x="105.7" y="133.8">DCD</text>
<text x="105.7" y="136.4">RI</text>
<text x="134.6" y="136.4">NC</text>
<text x="134.6" y="133.8">NC</text>
<text x="141.6" y="137.6">19</text>
<text x="141.6" y="135.1">20</text>
<text x="141.6" y="132.5">21</text>
<text x="278.7" y="133.8">1</text>
<text x="278.7" y="136.4">2</text>
<text x="18.8" y="144">DN1</text>
<text x="19.1" y="138.9">CC1</text>
<text x="19.2" y="141.4">DP1</text>
<text x="27.1" y="140.2">A6</text>
<text x="27.1" y="142.7">A7</text>
<text x="100.8" y="140.2">4</text>
<text x="100.8" y="142.7">5</text>
<text x="105.7" y="138.9">GND</text>
<text x="105.7" y="141.4">D+</text>
<text x="105.7" y="144">D-</text>
<text x="134.6" y="144">NC</text>
<text x="134.6" y="141.4">NC</text>
<text x="134.6" y="138.9">NC</text>
<text x="141.6" y="142.7">17</text>
<text x="141.6" y="140.2">18</text>
<text x="278.7" y="138.9">3</text>
<text x="278.7" y="141.4">4</text>
<text x="278.7" y="144">5</text>
<text x="17.7" y="146.5">SBU1</text>
<text x="19.1" y="149.1">CC2</text>
<text x="27.1" y="145.2">A8</text>
<text x="27.1" y="147.8">B5</text>
<text x="100.8" y="145.2">6</text>
<text x="100.8" y="147.8">7</text>
<text x="105.7" y="146.5">VDD</text>
<text x="105.7" y="149.1">REGIN</text>
<text x="134.6" y="149.1">NC</text>
<text x="134.6" y="146.5">NC</text>
<text x="141.6" y="147.8">15</text>
<text x="141.6" y="145.2">16</text>
<text x="174.5" y="145.2">1</text>
<text x="174.5" y="147.8">2</text>
<text x="179.5" y="146.5">VCC</text>
<text x="179.5" y="149.1">XP</text>
<text x="191.3" y="146.5">DCLK</text>
<text x="193.6" y="149.1">CS#</text>
<text x="201.4" y="147.8">15</text>
<text x="201.4" y="145.2">16</text>
<text x="278.7" y="146.5">6</text>
<text x="278.7" y="149.1">7</text>
<text x="18.8" y="154.1">DN2</text>
<text x="19.2" y="151.6">DP2</text>
<text x="27.1" y="150.3">B6</text>
<text x="27.1" y="152.9">B7</text>
<text x="27.1" y="155.4">B8</text>
<text x="174.5" y="150.3">3</text>
<text x="174.5" y="152.9">4</text>
<text x="174.5" y="155.4">5</text>
<text x="179.5" y="151.6">YP</text>
<text x="179.5" y="154.1">XN</text>
<text x="191.4" y="154.1">BUSY</text>
<text x="193.5" y="151.6">DIN</text>
<text x="201.4" y="155.4">12</text>
<text x="201.4" y="152.9">13</text>
<text x="201.4" y="150.3">14</text>
<text x="278.7" y="151.6">8</text>
<text x="278.7" y="154.1">9</text>
<text x="17.2" y="159.3">VBUS</text>
<text x="17.7" y="156.7">SBU2</text>
<text x="18.3" y="161.8">GND</text>
<text x="27.1" y="158">B4A9</text>
<text x="27.1" y="160.5">B1A12</text>
<text x="113.6" y="161.7" transform="rotate(-90 113.6 161.7)">8</text>
<text x="114.9" y="156.7" transform="rotate(-90 114.9 156.7)">VBUS</text>
<text x="116.2" y="161.7" transform="rotate(-90 116.2 161.7)">9</text>
<text x="117.5" y="156.7" transform="rotate(-90 117.5 156.7)">RST</text>
<text x="120" y="156.7" transform="rotate(-90 120 156.7)">NC</text>
<text x="122.6" y="156.7" transform="rotate(-90 122.6 156.7)">SUSPEND</text>
<text x="125.1" y="156.7" transform="rotate(-90 125.1 156.7)">SUSPEND</text>
<text x="127.6" y="156.7" transform="rotate(-90 127.6 156.7)">NC</text>
<text x="130.2" y="156.7" transform="rotate(-90 130.2 156.7)">NC</text>
<text x="174.5" y="158">6</text>
<text x="174.5" y="160.5">7</text>
<text x="179.5" y="156.7">YN</text>
<text x="179.5" y="159.3">GND</text>
<text x="179.5" y="161.8">VBAT</text>
<text x="188.1" y="159.3">PENIRQ#</text>
<text x="190.2" y="161.8">IOVDD</text>
<text x="191.2" y="156.7">DOUT</text>
<text x="201.4" y="160.5">10</text>
<text x="201.4" y="158">11</text>
<text x="278.7" y="156.7">10</text>
<text x="278.7" y="159.3">11</text>
<text x="278.7" y="161.8">12</text>
<text x="18.3" y="164.3">GND</text>
<text x="18.3" y="166.9">GND</text>
<text x="27.1" y="163.1">13</text>
<text x="27.1" y="165.6">14</text>
<text x="118.7" y="162.8" transform="rotate(-90 118.7 162.8)">10</text>
<text x="121.3" y="162.7" transform="rotate(-90 121.3 162.7)">11</text>
<text x="123.8" y="162.8" transform="rotate(-90 123.8 162.8)">12</text>
<text x="126.4" y="162.8" transform="rotate(-90 126.4 162.8)">13</text>
<text x="128.9" y="162.8" transform="rotate(-90 128.9 162.8)">14</text>
<text x="174.5" y="163.1">8</text>
<text x="179.5" y="164.3">AUX</text>
<text x="191.7" y="164.3">VREF</text>
<text x="201.4" y="163.1">9</text>
<text x="278.7" y="164.3">13</text>
<text x="278.7" y="166.9">14</text>
<text x="18.3" y="169.4">GND</text>
<text x="18.3" y="172">GND</text>
<text x="27.1" y="168.1">15</text>
<text x="27.1" y="170.7">16</text>
<text x="278.7" y="169.4">15</text>
<text x="278.7" y="172">16</text>
<text x="3.9" y="179.6">D</text>
<text x="278.7" y="174.5">17</text>
<text x="278.7" y="177">18</text>
<text x="291.4" y="179.6">D</text>
<text x="38.2" y="199.9">1</text>
<text x="111.3" y="199.9">2</text>
<text x="184.5" y="199.9">3</text>
<text x="257.6" y="199.9">4</text>
</g>
<g font-size="2.3" fill="#262626">
<text x="10.4" y="18">3V3</text>
<text x="35.9" y="20.6">3V3</text>
<text x="206.3" y="28.2">3V3</text>
<text x="27.6" y="35.9">RESET</text>
<text x="91.2" y="35.9">I2C_SCL</text>
<text x="91.2" y="33.3">SD_MOSI</text>
<text x="142.1" y="33.3">I2C_SDA</text>
<text x="177.7" y="33.3">I2C_SCL</text>
<text x="221" y="35.9">SD_CS</text>
<text x="91.2" y="38.4">TXD0</text>
<text x="91.2" y="40.9">RXD0</text>
<text x="140.1" y="40.9">3V3</text>
<text x="221" y="38.4">SD_MOSI</text>
<text x="32.7" y="43.5">SI4732_ADC</text>
<text x="32.7" y="46">IO35</text>
<text x="93.8" y="43.5">XPT_CS</text>
<text x="221" y="43.5">SD_CLK</text>
<text x="32.7" y="51.1">I2C_SDA</text>
<text x="32.7" y="48.6">LCD_BACKLIGHT 8</text>
<text x="32.7" y="53.7">Audio_RST</text>
<text x="88.7" y="53.7">TFT_RESET</text>
<text x="91.2" y="51.1">SD_CLK</text>
<text x="91.2" y="48.6">SD_MISO</text>
<text x="107.1" y="48.6">3V3</text>
<text x="221" y="48.6">SD_MISO</text>
<text x="32.7" y="56.2">AMP_EN</text>
<text x="32.7" y="58.8">MUTE</text>
<text x="93.8" y="58.8">TFT_D/C</text>
<text x="93.8" y="56.2">TFT_CS</text>
<text x="32.7" y="61.3">SW_ROT_B</text>
<text x="32.7" y="63.8">SD_CS</text>
<text x="88.7" y="63.8">GPIO0</text>
<text x="93.8" y="61.3">GPS_TX</text>
<text x="179.8" y="64.3" transform="rotate(-90 179.8 64.3)">RESET</text>
<text x="32.7" y="68.9">GPS_RX</text>
<text x="88.7" y="66.4">SW_ROT_A</text>
<text x="88.7" y="68.9">RADIO_EN</text>
<text x="139.6" y="71.5">DTR</text>
<text x="228.6" y="76.6">I2C_SDA</text>
<text x="228.6" y="79.1">I2C_SCL</text>
<text x="79.1" y="86.7">3V3</text>
<text x="234.3" y="85.5">3V3</text>
<text x="25.1" y="91.8">I2C_SDA</text>
<text x="25.1" y="94.4">I2C_SCL</text>
<text x="139.6" y="91.8">RTS</text>
<text x="193.5" y="91.8">3V3</text>
<text x="25.1" y="102">RXD0</text>
<text x="25.1" y="99.4">GPS_TX</text>
<text x="25.1" y="96.9">GPS_RX</text>
<text x="57.7" y="96.9">VBUS</text>
<text x="25.1" y="107.1">RESET</text>
<text x="25.1" y="104.6">TXD0</text>
<text x="179.8" y="105" transform="rotate(-90 179.8 105)">GPIO0</text>
<text x="25.1" y="109.6">IO35</text>
<text x="113.6" y="110.2" transform="rotate(-90 113.6 110.2)">DTR</text>
<text x="123.8" y="110.2" transform="rotate(-90 123.8 110.2)">RTS</text>
<text x="203.2" y="109.6">SW_ROT_A</text>
<text x="249" y="109.6">GPIO0</text>
<text x="28.2" y="118.5">3V3</text>
<text x="118.7" y="115.2" transform="rotate(-90 118.7 115.2)">RXD0</text>
<text x="121.3" y="115.2" transform="rotate(-90 121.3 115.2)">TXD0</text>
<text x="203.2" y="119.8">SW_ROT_B</text>
<text x="30.7" y="121.1">VBUS</text>
<text x="42.4" y="132.5">VBUS</text>
<text x="254" y="135.1">TFT_RESET</text>
<text x="254" y="137.6">SD_CLK</text>
<text x="68.3" y="142.7">USB_DM</text>
<text x="68.3" y="140.2">USB_DP</text>
<text x="168.1" y="140.2">3V3</text>
<text x="221.5" y="142.7">3V3</text>
<text x="254" y="140.2">TFT_D/C</text>
<text x="254" y="142.7">TFT_CS</text>
<text x="74" y="146.5">3V3</text>
<text x="162.5" y="147.8">X+</text>
<text x="208.3" y="145.2">SD_CLK</text>
<text x="208.3" y="147.8">XPT_CS</text>
<text x="254" y="145.2">SD_MOSI</text>
<text x="39.8" y="155.4">VBUS</text>
<text x="162.5" y="150.3">Y+</text>
<text x="162.5" y="152.9">X-</text>
<text x="162.5" y="155.4">Y-</text>
<text x="208.3" y="150.3">SD_MOSI</text>
<text x="208.3" y="155.4">SD_MISO</text>
<text x="239.4" y="156.7">3V3</text>
<text x="67.8" y="163.1">VBUS</text>
<text x="88.7" y="163.1">VBUS_5V</text>
<text x="208.8" y="164.3">3V3</text>
<text x="254" y="163.1">LEDK</text>
<text x="205.7" y="170.7">LCD_BACKLIGHT R10</text>
<text x="254" y="170.7">Y-</text>
<text x="254" y="173.2">X-</text>
<text x="254" y="168.1">X+</text>
<text x="137.5" y="179.6">3V3</text>
<text x="254" y="175.8">Y+</text>
</g>
<g font-size="2.3" fill="#0e0e0e">
<text x="40.1" y="23.1">C25</text>
<text x="12.9" y="28.2">R4</text>
<text x="55.6" y="25.7">U1</text>
<text x="157.1" y="30.5">U12</text>
<text x="210.8" y="35.9">R5</text>
<text x="233.7" y="35.9">R6</text>
<text x="256.6" y="30.8">J2</text>
<text x="233.7" y="38.4">R7</text>
<text x="22.6" y="43.5">C30</text>
<text x="202.9" y="43.5">C1</text>
<text x="210.8" y="43.5">C2</text>
<text x="233.7" y="43.5">R8</text>
<text x="14.9" y="48.6">K2</text>
<text x="14.9" y="51.1">RESET</text>
<text x="144.7" y="48.3">C23</text>
<text x="157.1" y="48.8">MLX90640ESF-BAB</text>
<text x="109.6" y="56.2">R3</text>
<text x="256.6" y="63.8">MICROSD_DETSW</text>
<text x="111.8" y="71.2">K1</text>
<text x="157.4" y="71.5">R34</text>
<text x="181.1" y="70.4">Q3</text>
<text x="111.8" y="73.7">Flash</text>
<text x="249" y="74">U5</text>
<text x="58.2" y="81.7">ESP32-WROOM-32E</text>
<text x="243.9" y="89">C24</text>
<text x="254" y="89.3">24LC16</text>
<text x="81.8" y="94.1">R38</text>
<text x="154.9" y="91.8">R35</text>
<text x="181.1" y="90.8">Q2</text>
<text x="191.2" y="101.7">R40</text>
<text x="201.4" y="101.7">R41</text>
<text x="81.8" y="104.3">R39</text>
<text x="220.7" y="106.8">RS1</text>
<text x="70.9" y="119.8">U2</text>
<text x="134.5" y="119.8">CP2102</text>
<text x="193" y="114.5">C11</text>
<text x="251.5" y="114.5">C9</text>
<text x="12.4" y="124.9">12PIN</text>
<text x="65.8" y="122.3">VBUS54CV-HSF-G4-08</text>
<text x="145.2" y="122.3">U3</text>
<text x="203.2" y="124.6">C10</text>
<text x="215.9" y="124.9">ANO-I1B-M1B-O2B-S-Z</text>
<text x="12.1" y="129.8">J1</text>
<text x="276.9" y="130">J3</text>
<text x="37.5" y="136.9">R1</text>
<text x="37.5" y="140.9">5.1K</text>
<text x="159.9" y="142.7">C26</text>
<text x="177.5" y="142.5">U4</text>
<text x="190.5" y="142.7">XPT2046</text>
<text x="51.3" y="155.2">R2</text>
<text x="91.2" y="150.1">C27</text>
<text x="224" y="150.3">R9</text>
<text x="51.3" y="157.7">5.1K</text>
<text x="77" y="162.8">D1</text>
<text x="77" y="170.9">SS14</text>
<text x="96.3" y="170.4">C28</text>
<text x="106.5" y="170.4">C29</text>
<text x="121.8" y="173.2">R33</text>
<text x="246.4" y="169.9">Q1</text>
<text x="12.4" y="178.3">TYPE-C-16P</text>
<text x="121.8" y="178.3">R32</text>
<text x="236.8" y="178.3">R11</text>
<text x="269.3" y="183.4">2.8''_TFT_ILI9341</text>
<text x="274.4" y="180.8">FPC-0.8-18P</text>
</g>
<g font-size="1.8" fill="#0e0e0e">
<text x="12.9" y="30.4">10K</text>
<text x="40.1" y="30.4">100nF</text>
<text x="241.3" y="35.9">1K</text>
<text x="208.8" y="38">0.1R</text>
<text x="241.3" y="38.5">1K</text>
<text x="241.3" y="43.6">1K</text>
<text x="22.6" y="48.7">100nF</text>
<text x="144.7" y="50.5">100nF</text>
<text x="202.9" y="48.2">100nF</text>
<text x="210.8" y="48.7">22uF</text>
<text x="109.6" y="58.3">10K</text>
<text x="167.6" y="71.6">10K</text>
<text x="181.1" y="72.6">S8050</text>
<text x="165" y="91.9">10K</text>
<text x="181.1" y="92.9">S8050</text>
<text x="243.9" y="91.1">100nF</text>
<text x="81.8" y="96.3">10K</text>
<text x="81.8" y="106.4">10K</text>
<text x="191.2" y="103.9">10K</text>
<text x="201.4" y="103.9">10K</text>
<text x="193" y="116.6">100nF</text>
<text x="251.5" y="116.6">100nF</text>
<text x="203.2" y="126.8">100nF</text>
<text x="164.8" y="147.4">100nF</text>
<text x="91.2" y="152.2">100nF</text>
<text x="224" y="152.5">10K</text>
<text x="96.3" y="172.6">10uF</text>
<text x="106.5" y="172.6">100nF</text>
<text x="132" y="173.4">10K</text>
<text x="226.1" y="173.4">1K</text>
<text x="246.4" y="172">S8050</text>
<text x="132" y="178.4">2K</text>
<text x="236.8" y="180.5">12K</text>
</g>
</svg>
